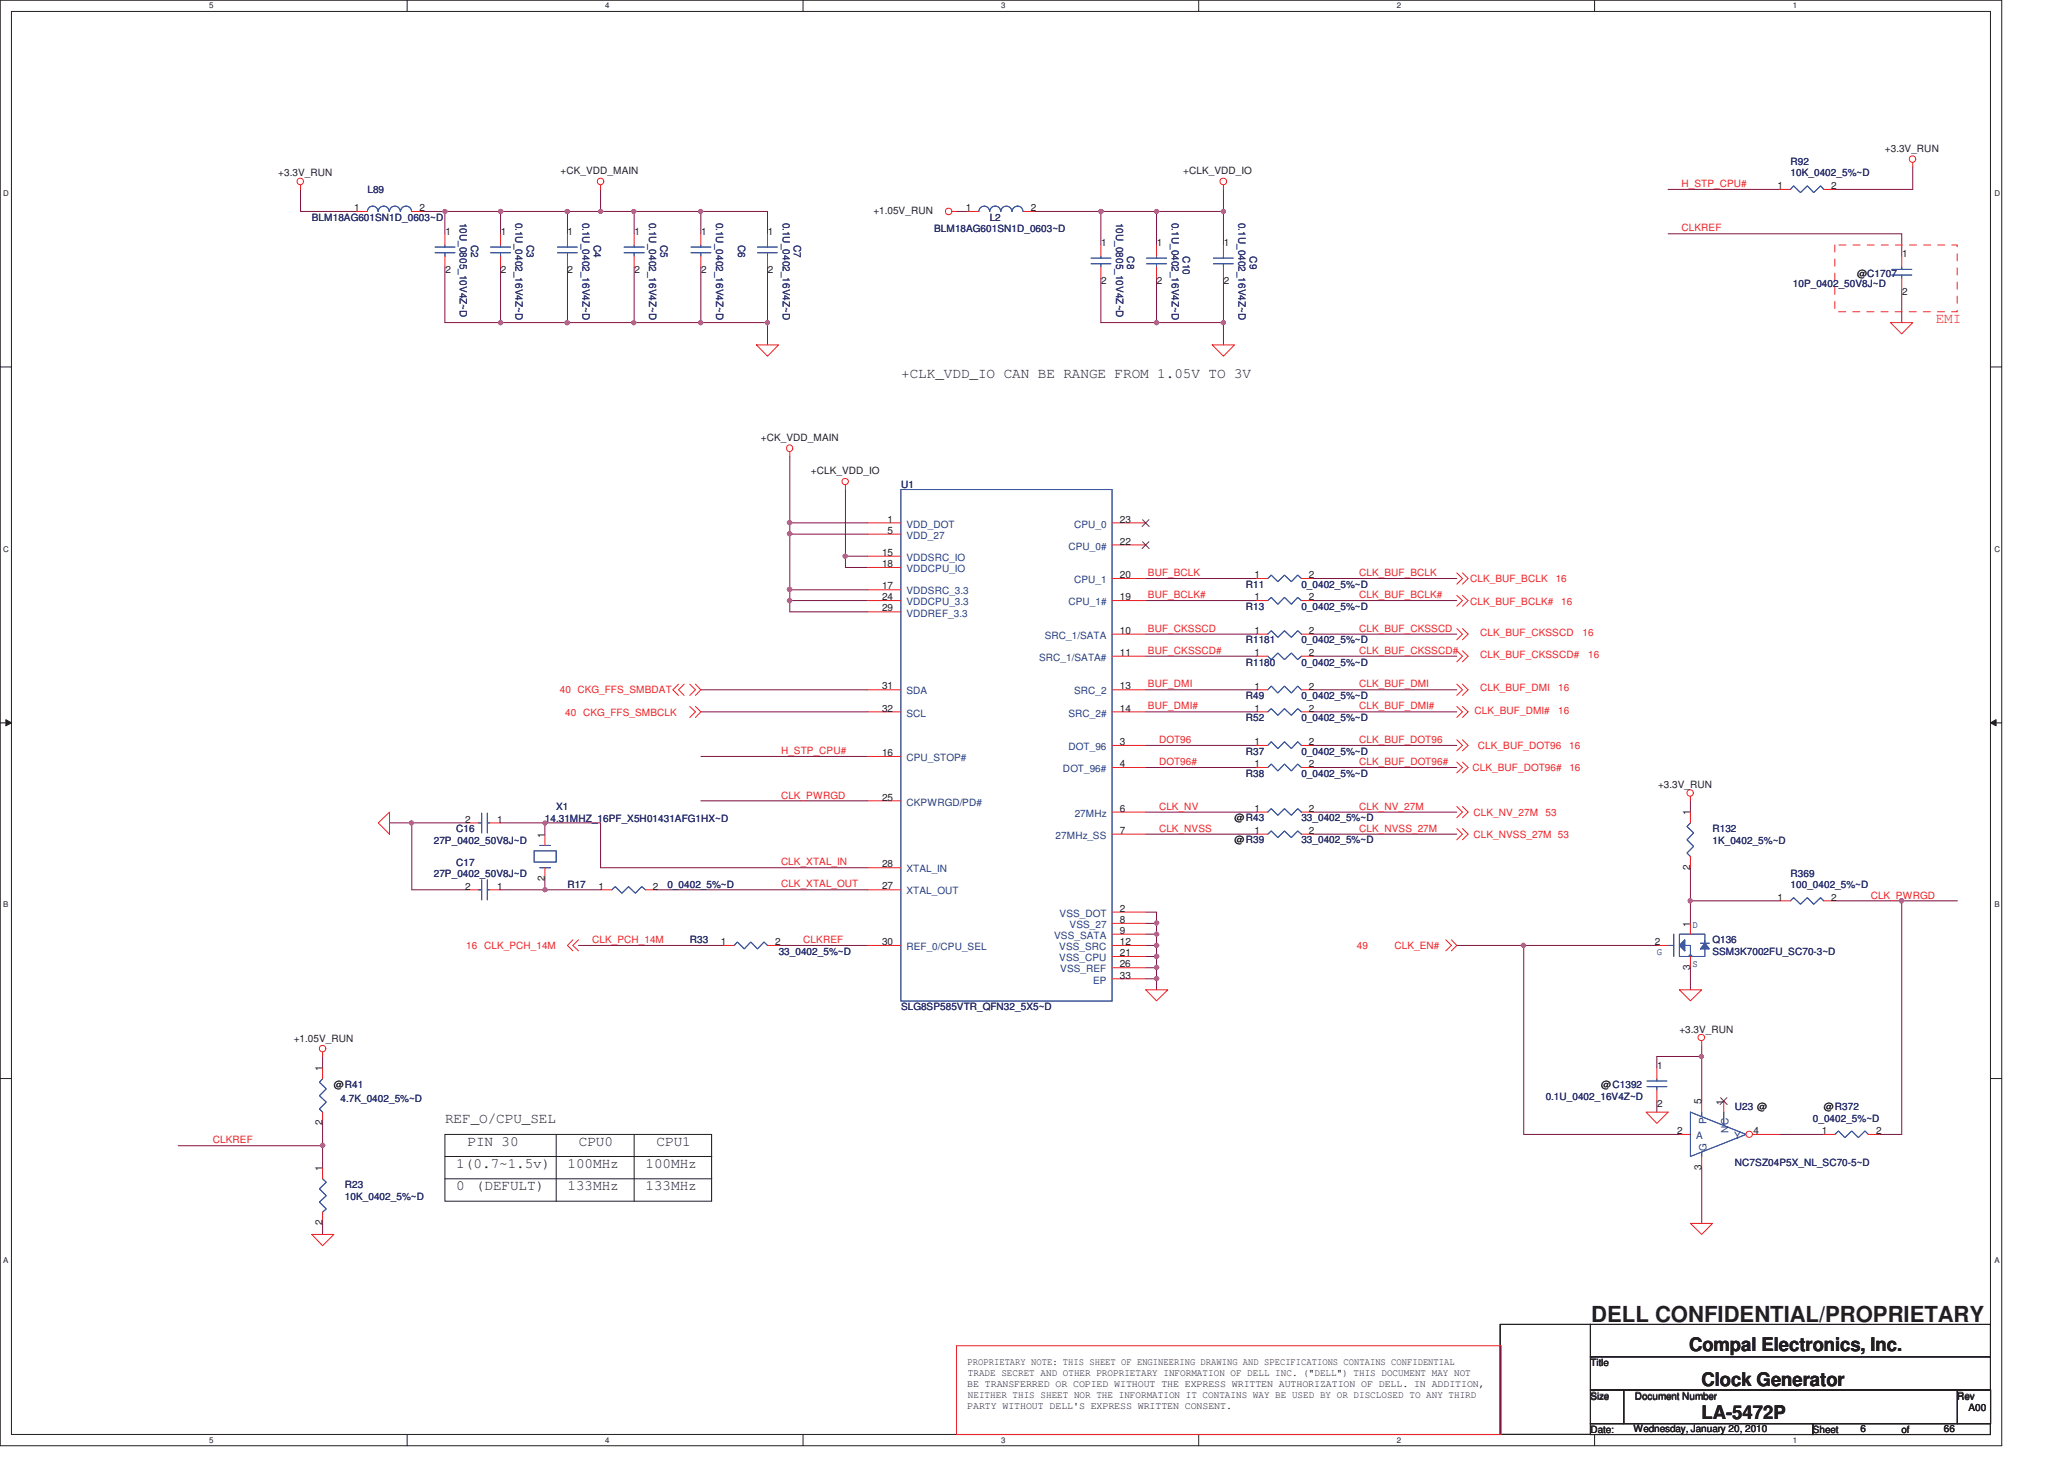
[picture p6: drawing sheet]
<svg xmlns="http://www.w3.org/2000/svg" width="297mm" height="210mm" viewBox="0 0 297 210" stroke-linecap="round" stroke-linejoin="round" font-family="sans-serif">
<path d="M0 0h288.1v208.1h-288.1zM1.6 1.6h284.9v204.8h-284.9z" fill="none" stroke="#231f20" stroke-width=".14"/>
<g fill="#fff">
<path d="M30.1 .2h.6v1.2h-.6z"/>
<path d="M30.1 206.6h.6v1.2h-.6z"/>
</g>
<path d="M58.6 0v1.6M58.6 206.4v1.7" fill="none" stroke="#231f20" stroke-width=".14"/>
<g fill="#fff">
<path d="M87 .2h.6v1.2h-.6z"/>
<path d="M87 206.6h.6v1.2h-.6z"/>
</g>
<path d="M115.6 0v1.6M115.6 206.4v1.7" fill="none" stroke="#231f20" stroke-width=".14"/>
<g fill="#fff">
<path d="M144 .2h.6v1.2h-.6z"/>
<path d="M144 206.6h.6v1.2h-.6z"/>
</g>
<path d="M172.5 0v1.6M172.5 206.4v1.7" fill="none" stroke="#231f20" stroke-width=".14"/>
<g fill="#fff">
<path d="M200.9 .2h.6v1.2h-.6z"/>
<path d="M200.9 206.6h.6v1.2h-.6z"/>
</g>
<path d="M229.5 0v1.6M229.5 206.4v1.7" fill="none" stroke="#231f20" stroke-width=".14"/>
<g fill="#fff">
<path d="M257.9 .2h.6v1.2h-.6z"/>
<path d="M257.9 206.6h.6v1.2h-.6z"/>
<path d="M.5 27.2h.7v1.2h-.7z"/>
<path d="M286.9 27.2h.7v1.2h-.7z"/>
<path d="M.5 78.4h.7v1.2h-.7z"/>
<path d="M286.9 78.4h.7v1.2h-.7z"/>
</g>
<path d="M0 52.8h1.6M286.5 52.8h1.6" fill="none" stroke="#231f20" stroke-width=".14"/>
<g fill="#fff">
<path d="M.5 129.6h.7v1.2h-.7z"/>
<path d="M286.9 129.6h.7v1.2h-.7z"/>
</g>
<path d="M0 104h1.6M286.5 104h1.6" fill="none" stroke="#231f20" stroke-width=".14"/>
<path d="M.8 103.6l.8 .4-.8 .5z" fill="#231f20"/>
<path d="M.8 103.6l.8 .4-.8 .5z" fill="none" stroke="#231f20" stroke-width=".14"/>
<path d="M286.5 104l.8-.4v.9z" fill="#231f20"/>
<path d="M286.5 104l.8-.4v.9z" fill="none" stroke="#231f20" stroke-width=".14"/>
<g fill="#fff">
<path d="M.5 180.8h.7v1.2h-.7z"/>
<path d="M286.9 180.8h.7v1.2h-.7z"/>
</g>
<path d="M0 155.2h1.6M286.5 155.2h1.6" fill="none" stroke="#231f20" stroke-width=".14"/>
<path d="M43.3 27.3v3.1h8M240.1 27.3h16M275.3 24v3.3h-11.2M273.7 129.6h8" fill="none" stroke="#7f1442" stroke-width=".14"/>
<circle cx="273.7" cy="129.6" r=".32" fill="#b9529f"/>
<circle cx="273.7" cy="129.6" r=".32" fill="none" stroke="#b9529f" stroke-width=".14"/>
<path d="M25.7 164.9h20.7" fill="none" stroke="#7f1442" stroke-width=".14"/>
<circle cx="46.4" cy="164.8" r=".3" fill="#b9529f"/>
<circle cx="46.4" cy="164.8" r=".3" fill="none" stroke="#b9529f" stroke-width=".14"/>
<path d="M60.9 30.4h3.1v3.3M64 38.4v8h8M72 38.4v8M72 46.4h9.7M110.5 46.4v3.2" fill="none" stroke="#7f1442" stroke-width=".14"/>
<circle cx="72" cy="46.4" r=".31" fill="#b9529f"/>
<circle cx="72" cy="46.4" r=".31" fill="none" stroke="#b9529f" stroke-width=".14"/>
<path d="M81.7 38.4v8h9.6" fill="none" stroke="#7f1442" stroke-width=".14"/>
<circle cx="81.6" cy="46.4" r=".31" fill="#b9529f"/>
<circle cx="81.6" cy="46.4" r=".31" fill="none" stroke="#b9529f" stroke-width=".14"/>
<path d="M91.3 38.4v8h9.6" fill="none" stroke="#7f1442" stroke-width=".14"/>
<circle cx="91.2" cy="46.4" r=".3" fill="#b9529f"/>
<circle cx="91.2" cy="46.4" r=".3" fill="none" stroke="#b9529f" stroke-width=".14"/>
<path d="M100.9 38.4v8h9.6" fill="none" stroke="#7f1442" stroke-width=".14"/>
<circle cx="110.4" cy="46.4" r=".3" fill="#b9529f"/>
<circle cx="110.4" cy="46.4" r=".3" fill="none" stroke="#b9529f" stroke-width=".14"/>
<circle cx="100.8" cy="46.4" r=".31" fill="#b9529f"/>
<circle cx="100.8" cy="46.4" r=".31" fill="none" stroke="#b9529f" stroke-width=".14"/>
<path d="M64 30.4h8" fill="none" stroke="#7f1442" stroke-width=".14"/>
<circle cx="72.1" cy="30.4" r=".3" fill="#b9529f"/>
<circle cx="72.1" cy="30.4" r=".3" fill="none" stroke="#b9529f" stroke-width=".14"/>
<circle cx="64" cy="30.4" r=".3" fill="#b9529f"/>
<circle cx="64" cy="30.4" r=".3" fill="none" stroke="#b9529f" stroke-width=".14"/>
<path d="M100.9 33.7v-3.3h9.6v3.3" fill="none" stroke="#7f1442" stroke-width=".14"/>
<circle cx="100.8" cy="30.4" r=".3" fill="#b9529f"/>
<circle cx="100.8" cy="30.4" r=".3" fill="none" stroke="#b9529f" stroke-width=".14"/>
<path d="M86.4 30.4h-4.7v3.3M91.3 30.4v3.3" fill="none" stroke="#7f1442" stroke-width=".14"/>
<circle cx="81.6" cy="30.4" r=".31" fill="#b9529f"/>
<circle cx="81.6" cy="30.4" r=".31" fill="none" stroke="#b9529f" stroke-width=".14"/>
<path d="M81.7 30.4h-9.7v3.3" fill="none" stroke="#7f1442" stroke-width=".14"/>
<circle cx="72.1" cy="30.4" r=".3" fill="#b9529f"/>
<circle cx="72.1" cy="30.4" r=".3" fill="none" stroke="#b9529f" stroke-width=".14"/>
<path d="M86.4 27.3v3.1h4.9M110.5 38.4v8" fill="none" stroke="#7f1442" stroke-width=".14"/>
<circle cx="86.4" cy="30.4" r=".3" fill="#b9529f"/>
<circle cx="86.4" cy="30.4" r=".3" fill="none" stroke="#b9529f" stroke-width=".14"/>
<path d="M158.4 40v6.4h8M166.4 40v6.4M166.4 46.4h9.7" fill="none" stroke="#7f1442" stroke-width=".14"/>
<circle cx="166.5" cy="46.4" r=".31" fill="#b9529f"/>
<circle cx="166.5" cy="46.4" r=".31" fill="none" stroke="#b9529f" stroke-width=".14"/>
<circle cx="176.1" cy="46.4" r=".3" fill="#b9529f"/>
<circle cx="176.1" cy="46.4" r=".3" fill="none" stroke="#b9529f" stroke-width=".14"/>
<path d="M91.3 30.4h9.6M137.7 30.4h1.6M176.1 40v9.6" fill="none" stroke="#7f1442" stroke-width=".14"/>
<circle cx="91.2" cy="30.4" r=".29" fill="#b9529f"/>
<circle cx="91.2" cy="30.4" r=".29" fill="none" stroke="#b9529f" stroke-width=".14"/>
<path d="M176.1 27.3v3.1M240.1 33.7h33.6M273.7 41.7v4.7M72 128.1h6.4M46.4 152.1v1.6M46.4 161.7v6.4M46.4 176.1v1.6" fill="none" stroke="#7f1442" stroke-width=".14"/>
<circle cx="78.4" cy="128" r=".3" fill="#b9529f"/>
<circle cx="78.4" cy="128" r=".3" fill="none" stroke="#b9529f" stroke-width=".14"/>
<path d="M59.3 118.4h8M72 118.4h6.4M86.4 124.9h38.5" fill="none" stroke="#7f1442" stroke-width=".14"/>
<circle cx="78.4" cy="118.4" r=".3" fill="#b9529f"/>
<circle cx="78.4" cy="118.4" r=".3" fill="none" stroke="#b9529f" stroke-width=".14"/>
<path d="M59.3 118.4v9.7M78.4 126.4v1.7M78.4 120.1v-1.7h8v6.5" fill="none" stroke="#7f1442" stroke-width=".14"/>
<circle cx="59.2" cy="118.4" r=".29" fill="#b9529f"/>
<circle cx="59.2" cy="118.4" r=".29" fill="none" stroke="#b9529f" stroke-width=".14"/>
<g fill="none" stroke="#7f1442" stroke-width=".14">
<path d="M100.9 99.3h24M164.9 83.3h16M164.9 86.4h16M164.9 91.3h16M164.9 94.4h16M164.9 99.3h16M188.9 86.4h20.8M188.9 83.3h20.8M188.9 94.4h20.8M188.9 91.3h20.8M188.9 99.3h20.8M56.1 118.4h3.2"/>
<path d="M100.9 102.5h24M100.9 115.3h24M164.9 110.5h16M164.9 107.3h16M164.9 102.5h16M188.9 110.5h20.8M188.9 107.3h20.8M188.9 102.5h20.8M59.3 128.1h8M78.4 128.1h8M83.3 136.1h20.7M94.4 128.1h30.5"/>
<path d="M112 136.1h12.9M164.9 139.3h1.5v1.6"/>
</g>
<circle cx="166.5" cy="140.8" r=".31" fill="#b9529f"/>
<circle cx="166.5" cy="140.8" r=".31" fill="none" stroke="#b9529f" stroke-width=".14"/>
<circle cx="166.5" cy="139.2" r=".3" fill="#b9529f"/>
<circle cx="166.5" cy="139.2" r=".3" fill="none" stroke="#b9529f" stroke-width=".14"/>
<path d="M113.7 75.3v1.6M121.7 70.5v9.5M164.9 140.9h1.5v1.6" fill="none" stroke="#7f1442" stroke-width=".14"/>
<circle cx="113.6" cy="75.2" r=".31" fill="#b9529f"/>
<circle cx="113.6" cy="75.2" r=".31" fill="none" stroke="#b9529f" stroke-width=".14"/>
<path d="M113.7 65.7v9.6h11.2M113.7 76.9h11.2M164.9 131.3h1.5v1.6M164.9 132.9h1.5M166.4 132.9v1.5" fill="none" stroke="#7f1442" stroke-width=".14"/>
<circle cx="166.5" cy="132.8" r=".3" fill="#b9529f"/>
<circle cx="166.5" cy="132.8" r=".3" fill="none" stroke="#b9529f" stroke-width=".14"/>
<path d="M164.9 134.4h1.5v1.7" fill="none" stroke="#7f1442" stroke-width=".14"/>
<circle cx="166.5" cy="134.4" r=".3" fill="#b9529f"/>
<circle cx="166.5" cy="134.4" r=".3" fill="none" stroke="#b9529f" stroke-width=".14"/>
<path d="M164.9 136.1h1.5M164.9 137.7h1.5v1.6" fill="none" stroke="#7f1442" stroke-width=".14"/>
<circle cx="166.4" cy="137.6" r=".32" fill="#b9529f"/>
<circle cx="166.4" cy="137.6" r=".32" fill="none" stroke="#b9529f" stroke-width=".14"/>
<path d="M100.9 108.9h24M166.4 136.1v1.6" fill="none" stroke="#7f1442" stroke-width=".14"/>
<circle cx="166.5" cy="136" r=".3" fill="#b9529f"/>
<circle cx="166.5" cy="136" r=".3" fill="none" stroke="#b9529f" stroke-width=".14"/>
<path d="M113.7 76.9v8" fill="none" stroke="#7f1442" stroke-width=".14"/>
<circle cx="113.6" cy="84.8" r=".31" fill="#b9529f"/>
<circle cx="113.6" cy="84.8" r=".31" fill="none" stroke="#b9529f" stroke-width=".14"/>
<circle cx="113.6" cy="76.8" r=".31" fill="#b9529f"/>
<circle cx="113.6" cy="76.8" r=".31" fill="none" stroke="#b9529f" stroke-width=".14"/>
<path d="M113.7 88.1h11.2M113.7 86.4h11.2" fill="none" stroke="#7f1442" stroke-width=".14"/>
<circle cx="113.6" cy="86.4" r=".31" fill="#b9529f"/>
<circle cx="113.6" cy="86.4" r=".31" fill="none" stroke="#b9529f" stroke-width=".14"/>
<path d="M124.9 84.9h-11.2v3.2" fill="none" stroke="#7f1442" stroke-width=".14"/>
<circle cx="113.6" cy="84.8" r=".31" fill="#b9529f"/>
<circle cx="113.6" cy="84.8" r=".31" fill="none" stroke="#b9529f" stroke-width=".14"/>
<path d="M158.4 30.4h8M176.1 30.4v4.9M121.7 80h3.2" fill="none" stroke="#7f1442" stroke-width=".14"/>
<circle cx="158.5" cy="30.4" r=".3" fill="#b9529f"/>
<circle cx="158.5" cy="30.4" r=".3" fill="none" stroke="#b9529f" stroke-width=".14"/>
<path d="M166.4 30.4h9.7" fill="none" stroke="#7f1442" stroke-width=".14"/>
<circle cx="176.1" cy="30.4" r=".29" fill="#b9529f"/>
<circle cx="176.1" cy="30.4" r=".29" fill="none" stroke="#b9529f" stroke-width=".14"/>
<circle cx="166.5" cy="30.4" r=".3" fill="#b9529f"/>
<circle cx="166.5" cy="30.4" r=".3" fill="none" stroke="#b9529f" stroke-width=".14"/>
<path d="M158.4 30.4v4.9M166.4 30.4v4.9" fill="none" stroke="#7f1442" stroke-width=".14"/>
<circle cx="158.5" cy="30.4" r=".3" fill="#b9529f"/>
<circle cx="158.5" cy="30.4" r=".3" fill="none" stroke="#b9529f" stroke-width=".14"/>
<path d="M148.9 30.4h9.5M121.7 80v1.7" fill="none" stroke="#7f1442" stroke-width=".14"/>
<circle cx="121.6" cy="80" r=".31" fill="#b9529f"/>
<circle cx="121.6" cy="80" r=".31" fill="none" stroke="#b9529f" stroke-width=".14"/>
<path d="M273.7 33.7v3.2M121.7 81.7h3.2M164.9 116.9h16M188.9 116.9h20.8M164.9 120.1h16M188.9 120.1h20.8M219.3 136.1h19.1M243.3 129.6h12.8M243.3 139.3v3.2" fill="none" stroke="#7f1442" stroke-width=".14"/>
<circle cx="243.2" cy="129.6" r=".3" fill="#b9529f"/>
<circle cx="243.2" cy="129.6" r=".3" fill="none" stroke="#b9529f" stroke-width=".14"/>
<path d="M243.3 115.3v1.6M243.3 124.9v8M238.4 158.4v1.7M238.4 152.1h6.5" fill="none" stroke="#7f1442" stroke-width=".14"/>
<circle cx="244.8" cy="152.1" r=".3" fill="#b9529f"/>
<circle cx="244.8" cy="152.1" r=".3" fill="none" stroke="#b9529f" stroke-width=".14"/>
<path d="M219.3 136.1v27.2h22.4M238.4 152.1v1.6M244.9 150.5v7.9M244.9 168.1v8M256.1 163.3h6.4M270.5 163.3h3.2" fill="none" stroke="#7f1442" stroke-width=".14"/>
<circle cx="219.2" cy="136" r=".29" fill="#b9529f"/>
<circle cx="219.2" cy="136" r=".29" fill="none" stroke="#b9529f" stroke-width=".14"/>
<path d="M209.7 136.1h9.6M264.1 129.6h9.6v33.7" fill="none" stroke="#7f1442" stroke-width=".14"/>
<g fill="none" stroke="#ed2024" stroke-width=".14">
<path d="M43.3 26.6v.7M51.3 30.4h1.6M59.3 30.4h1.6M64 33.7v1.6M64 36.9v1.5M72 33.7v1.6M72 36.9v1.5M81.7 33.7v1.6M81.7 36.9v1.5M86.4 26.6v.7M91.3 33.7v1.6M91.3 36.9v1.5"/>
<path d="M137 30.4h.7M166.4 35.3v1.6M166.4 38.4v1.6M176.1 26.6v.7M176.1 35.3v1.6M176.1 38.4v1.6M256.1 27.3h1.6M262.5 27.3h1.6M275.3 23.4v.6M108.9 49.6h3.1l-1.5 1.7zM174.4 49.6h3.3l-1.6 1.7zM272.1 46.4h3.2l-1.6 1.7z"/>
<path d="M113.7 65v.7M121.7 69.8v.7M124.9 75.3h4.7M124.9 76.9h4.7M160.1 75.3h4.8M160.1 78.4h4.8M97.6 98.5l-.8 .8 .8 .8M98.5 98.5l-.9 .8 .9 .8M99.3 98.5l.8 .8-.8 .8M100.1 98.5l.8 .8-.8 .8M124.9 99.3h4.7M124.9 80h4.7"/>
<path d="M124.9 81.7h4.7M124.9 84.9h4.7M124.9 86.4h4.7M124.9 88.1h4.7M160.1 99.3h4.8M160.1 83.3h4.8M160.1 86.4h4.8M160.1 91.3h4.8M160.1 94.4h4.8M180.9 99.3h1.6M180.9 83.3h1.6M180.9 86.4h1.6"/>
<path d="M187.3 99.3h1.6M187.3 83.3h1.6M187.3 86.4h1.6M209.7 85.7l.8 .7-.8 .8M209.7 82.4l.8 .9-.8 .8M209.7 93.7l.8 .7-.8 .9M209.7 90.5l.8 .8-.8 .8M209.7 98.5l.8 .8-.8 .8M210.5 85.7l.8 .7-.8 .8M210.5 82.4l.8 .9-.8 .8M210.5 93.7l.8 .7-.8 .9M210.5 90.5l.8 .8-.8 .8"/>
<path d="M210.5 98.5l.8 .8-.8 .8M54.4 118.4l1.7-1.5v3.2zM67.3 118.4h1.6M70.4 118.4h1.6M99.3 101.7l.8 .8-.8 .8M100.1 101.7l.8 .8-.8 .8M124.9 102.5h4.7M124.9 108.9h4.7M124.9 115.3h4.7M160.1 116.9h4.8M160.1 107.3h4.8M160.1 110.5h4.8"/>
<path d="M160.1 102.5h4.8M180.9 116.9h1.6M187.3 116.9h1.6M209.7 106.5l.8 .8-.8 .8M209.7 109.7l.8 .8-.8 .7M209.7 101.7l.8 .8-.8 .8M209.7 119.2l.8 .9-.8 .8M209.7 116.1l.8 .8-.8 .8M210.5 106.5l.8 .8-.8 .8M210.5 109.7l.8 .8-.8 .7M210.5 101.7l.8 .8-.8 .8M210.5 119.2l.8 .9-.8 .8"/>
<path d="M210.5 116.1l.8 .8-.8 .8M243.3 114.6v.7M243.3 116.9v1.5M67.3 128.1h1.6M70.4 128.1h1.6M82.4 135.3l-.7 .8 .7 .7M83.3 135.3l-.9 .8 .9 .7M124.9 136.1h4.7M124.9 124.9h4.7M124.9 128.1h4.7M160.1 120.1h4.8M160.1 136.1h4.8"/>
<path d="M160.1 131.3h4.8M160.1 132.9h4.8M160.1 134.4h4.8M160.1 137.7h4.8M160.1 139.3h4.8M208.1 135.3l.8 .8-.8 .7M208.9 135.3l.8 .8-.8 .7M243.3 123.3v1.6M256.1 129.6h1.6M262.5 129.6h1.6M46.4 151.4v.7M46.4 153.7v1.6"/>
<path d="M160.1 140.9h4.8M164.9 142.5h3.2l-1.7 1.5zM241.7 142.5h3.2l-1.6 1.5zM244.9 149.8v.7M44.9 177.7h3.1l-1.6 1.6zM46.4 160.1v1.6M236.9 160.1h3.2l-1.7 1.6zM241.7 163.3h1.6M243.3 176.1h3.2l-1.6 1.6zM137.7 193.7h78.3v12.8h-78.3z"/>
<circle cx="43.2" cy="26.1" r=".47"/>
<circle cx="86.4" cy="26.1" r=".47"/>
<circle cx="136.5" cy="30.4" r=".47"/>
<circle cx="176.1" cy="26.1" r=".48"/>
<circle cx="275.2" cy="22.9" r=".47"/>
<circle cx="113.6" cy="64.5" r=".47"/>
<circle cx="121.6" cy="69.3" r=".46"/>
<circle cx="243.2" cy="114.1" r=".46"/>
<circle cx="46.4" cy="150.9" r=".47"/>
<circle cx="244.9" cy="149.3" r=".46"/>
</g>
<g fill="none" stroke="#231f20" stroke-width=".14">
<path d="M64 163.3h38.4v9.6h-38.4zM64 169.7h38.4M64 166.4h38.4M80 163.3v9.6M91.3 163.3v9.6M215.9 190.6h13v15.8h-13zM228.9 190.6h57.6v4.7h-57.6zM228.9 195.3h57.6v4.7h-57.6zM228.9 200.1h4.8v4.8h-4.8zM228.9 204.9h32v1.6h-32zM233.7 200.1h48v4.8h-48zM260.9 204.9h25.5v1.6h-25.5z"/>
<path d="M281.7 200.1h4.8v4.8h-4.8z"/>
</g>
<path d="M264.1 35.3h17.6v9.6h-17.6z" fill="none" stroke="#ed2024" stroke-width=".14" stroke-dasharray="1 1 1 1 1 1 1 1"/>
<g fill="none" stroke="#3953a4" stroke-width=".14">
<path d="M52.9 30.4a.76 .76 0 0 1 .7-.7 .76 .76 0 0 1 .8 .7M54.4 30.4a.78 .78 0 0 1 .8-.7 .78 .78 0 0 1 .8 .7M56.1 30.4a.78 .78 0 0 1 .7-.7 .78 .78 0 0 1 .8 .7M57.6 30.4a.79 .79 0 0 1 .8-.7 .79 .79 0 0 1 .8 .7M62.6 36.4h2.9M62.6 35.6h2.9M64 35.3v.3M64 36.4v.5M70.6 36.4h2.9M70.6 35.6h2.9M72 35.3v.3M72 36.4v.5"/>
<path d="M80.2 36.4h2.9M80.2 35.6h2.9M81.7 35.3v.3M81.7 36.4v.5M89.8 36.4h2.9M89.8 35.6h2.9M91.3 35.3v.3M91.3 36.4v.5M165 38h2.9M165 37.2h2.9M166.4 36.9v.3M166.4 38v.4"/>
<path d="M174.6 38h2.9M174.6 37.2h2.9M176.1 36.9v.3M176.1 38v.4M257.7 27.3l.4-.5 1 .9 1-.9 .9 .9 1-.9 .5 .5M129.6 70.5h30.4v73.6h-30.4zM182.5 99.3l.5-.6 .9 1 1-1 .9 1 1-1 .5 .6M182.5 83.3l.5-.5 .9 .9 1-.9 .9 .9 1-.9 .5 .5M182.5 86.4l.5-.4 .9 1 1-1 .9 1 1-1 .5 .4M68.9 118.4h.4M69.3 117v2.9M70.1 118.4h.3"/>
<path d="M70.1 117v2.9M182.5 116.9l.5-.5 .9 .9 1-.9 .9 .9 1-.9 .5 .5M243.3 118.4l-.5 .6 .9 .9-.9 1 .9 .9-.9 1 .5 .5M68.9 128.1h.4M69.3 126.6v2.9M70.1 128.1h.3M70.1 126.6v2.9M257.7 129.6l.4-.4 1 .9 1-.9 .9 .9 1-.9 .5 .4M46.4 155.3l-.4 .5 1 .9-1 1 1 .9-1 1 .4 .5M243.3 160.1l8 3.2-8 3.1zM244.9 160.1v.6M244.9 165.8v.6"/>
<path d="M248.1 160.1v1.9"/>
</g>
<path d="M164.4 78l1 1M164.4 74.8l1 1M165.3 78l-.9 1M165.3 74.8l-.9 1" fill="none" stroke="#7f421c" stroke-width=".14"/>
<circle cx="251.7" cy="163.2" r=".46" fill="#fff"/>
<g fill="none" stroke="#ed2024" stroke-width=".14">
<path d="M100.9 33.7v1.6M100.9 36.9v1.5M110.5 33.7v1.6M110.5 36.9v1.5M139.3 30.4h1.6M147.3 30.4h1.6M158.4 35.3v1.6M158.4 38.4v1.6M273.7 36.9v1.5M273.7 40v1.7M180.9 91.3h1.6M180.9 94.4h1.6"/>
<path d="M187.3 91.3h1.6M187.3 94.4h1.6M180.9 107.3h1.6M180.9 102.5h1.6M180.9 110.5h1.6M187.3 107.3h1.6M187.3 102.5h1.6M187.3 110.5h1.6M78.4 120.1v1.6M78.4 124.9v1.5M86.4 128.1h1.7M92.9 128.1h1.5"/>
<path d="M104 136.1h1.7M110.5 136.1h1.5M180.9 120.1h1.6M187.3 120.1h1.6M238.4 153.7v1.6M238.4 156.9v1.5M244.9 158.4v1.7M248.1 158.4v1.7M244.9 166.4v1.7M252.3 163.3h3.8M262.5 163.3h1.6M268.9 163.3h1.6"/>
<circle cx="251.7" cy="163.2" r=".46"/>
</g>
<path d="M247.6 158l1 1M248.5 158l-1 1" fill="none" stroke="#7f421c" stroke-width=".14"/>
<g fill="none" stroke="#3953a4" stroke-width=".14">
<path d="M99.4 36.4h2.9M99.4 35.6h2.9M100.9 35.3v.3M100.9 36.4v.5M109 36.4h2.9M109 35.6h2.9M110.5 35.3v.3M110.5 36.4v.5M140.9 30.4a.78 .78 0 0 1 .7-.7 .78 .78 0 0 1 .8 .7M142.5 30.4a.78 .78 0 0 1 .7-.7 .78 .78 0 0 1 .8 .7M144 30.4a.79 .79 0 0 1 .8-.7 .79 .79 0 0 1 .8 .7M145.7 30.4a.78 .78 0 0 1 .7-.7 .78 .78 0 0 1 .8 .7"/>
<path d="M157 38h2.9M157 37.2h2.9M158.4 36.9v.3M158.4 38v.4M272.2 39.6h2.9M272.2 38.8h2.9M273.7 38.4v.4M273.7 39.6v.4M182.5 91.3l.5-.5 .9 .9 1-.9 .9 .9 1-.9 .5 .5M182.5 94.4l.5 .5 .9-.9 1 .9 .9-.9 1 .9 .5-.5M182.5 107.3l.5-.5 .9 .9 1-.9 .9 .9 1-.9 .5 .5M182.5 102.5l.5-.5 .9 .9 1-.9 .9 .9 1-.9 .5 .5"/>
<path d="M182.5 110.5l.5-.5 .9 1 1-1 .9 1 1-1 .5 .5M76.9 122.5h3.1v1.6h-3.1zM77.7 121.7h1.5M77.7 124.9h1.5M88.1 128.1l.4-.5 1 1 1-1 .9 1 1-1 .5 .5M105.7 136.1l.4-.5 1 1 1-1 .9 1 1-1 .5 .5M182.5 120.1l.5-.5 .9 .9 1-.9 .9 .9 1-.9 .5 .5M237 156.4h2.9M237 155.6h2.9M238.4 155.3v.3M238.4 156.4v.5M264.1 163.3l.5-.5 .9 .9 1-.9 .9 .9 1-.9 .5 .5"/>
</g>
<path d="M242.5 135.3v1.5l-.8-.7z" fill="#3953a4"/>
<path d="M242.5 135.3v1.5l-.8-.7z" fill="none" stroke="#3953a4" stroke-width=".14"/>
<path d="M245.4 135.8l.6 .8h-1.3z" fill="#3953a4"/>
<path d="M240.1 136.1h.8M240.9 134.4v3.3M244.7 135.8h1.3M245.4 135.8v-1.4h-3.7v3.3h1.6v-1.6h-.8M245.4 135.8l.6 .8h-1.3zM245.4 136.6v1.1h-2.1h.2v-.2h-.4v.2" fill="none" stroke="#3953a4" stroke-width=".14"/>
<path d="M242.5 135.3v1.5l-.8-.7z" fill="#3953a4"/>
<path d="M242.5 135.3v1.5l-.8-.7z" fill="none" stroke="#3953a4" stroke-width=".14"/>
<path d="M245.4 135.8l.6 .8h-1.3z" fill="#3953a4"/>
<path d="M240.1 136.1h.8M240.9 134.4v3.3M244.7 135.8h1.3M245.4 135.8v-1.4h-3.7v3.3h1.6v-1.6h-.8M245.4 135.8l.6 .8h-1.3zM245.4 136.6v1.1h-2.1h.2v-.2h-.4v.2M46.4 169.7l.6 .4-1 1 1 1-1 .9 1 1-.6 .5" fill="none" stroke="#3953a4" stroke-width=".14"/>
<path d="M238.4 136.1h1.7M243.3 132.9v1.5M243.3 137.7v1.6M46.4 168.1v1.6M46.4 174.5v1.6" fill="none" stroke="#ed2024" stroke-width=".14"/>
<circle cx="273.7" cy="129.6" r=".32" fill="#b9529f"/>
<circle cx="273.7" cy="129.6" r=".32" fill="none" stroke="#b9529f" stroke-width=".14"/>
<circle cx="46.4" cy="164.8" r=".3" fill="#b9529f"/>
<circle cx="46.4" cy="164.8" r=".3" fill="none" stroke="#b9529f" stroke-width=".14"/>
<circle cx="72" cy="46.4" r=".31" fill="#b9529f"/>
<circle cx="72" cy="46.4" r=".31" fill="none" stroke="#b9529f" stroke-width=".14"/>
<circle cx="81.6" cy="46.4" r=".31" fill="#b9529f"/>
<circle cx="81.6" cy="46.4" r=".31" fill="none" stroke="#b9529f" stroke-width=".14"/>
<circle cx="91.2" cy="46.4" r=".3" fill="#b9529f"/>
<circle cx="91.2" cy="46.4" r=".3" fill="none" stroke="#b9529f" stroke-width=".14"/>
<circle cx="110.4" cy="46.4" r=".3" fill="#b9529f"/>
<circle cx="110.4" cy="46.4" r=".3" fill="none" stroke="#b9529f" stroke-width=".14"/>
<circle cx="100.8" cy="46.4" r=".31" fill="#b9529f"/>
<circle cx="100.8" cy="46.4" r=".31" fill="none" stroke="#b9529f" stroke-width=".14"/>
<circle cx="72.1" cy="30.4" r=".3" fill="#b9529f"/>
<circle cx="72.1" cy="30.4" r=".3" fill="none" stroke="#b9529f" stroke-width=".14"/>
<circle cx="64" cy="30.4" r=".3" fill="#b9529f"/>
<circle cx="64" cy="30.4" r=".3" fill="none" stroke="#b9529f" stroke-width=".14"/>
<circle cx="100.8" cy="30.4" r=".3" fill="#b9529f"/>
<circle cx="100.8" cy="30.4" r=".3" fill="none" stroke="#b9529f" stroke-width=".14"/>
<circle cx="81.6" cy="30.4" r=".31" fill="#b9529f"/>
<circle cx="81.6" cy="30.4" r=".31" fill="none" stroke="#b9529f" stroke-width=".14"/>
<circle cx="72.1" cy="30.4" r=".3" fill="#b9529f"/>
<circle cx="72.1" cy="30.4" r=".3" fill="none" stroke="#b9529f" stroke-width=".14"/>
<circle cx="86.4" cy="30.4" r=".3" fill="#b9529f"/>
<circle cx="86.4" cy="30.4" r=".3" fill="none" stroke="#b9529f" stroke-width=".14"/>
<circle cx="166.5" cy="46.4" r=".31" fill="#b9529f"/>
<circle cx="166.5" cy="46.4" r=".31" fill="none" stroke="#b9529f" stroke-width=".14"/>
<circle cx="176.1" cy="46.4" r=".3" fill="#b9529f"/>
<circle cx="176.1" cy="46.4" r=".3" fill="none" stroke="#b9529f" stroke-width=".14"/>
<circle cx="91.2" cy="30.4" r=".29" fill="#b9529f"/>
<circle cx="91.2" cy="30.4" r=".29" fill="none" stroke="#b9529f" stroke-width=".14"/>
<circle cx="78.4" cy="128" r=".3" fill="#b9529f"/>
<circle cx="78.4" cy="128" r=".3" fill="none" stroke="#b9529f" stroke-width=".14"/>
<circle cx="78.4" cy="118.4" r=".3" fill="#b9529f"/>
<circle cx="78.4" cy="118.4" r=".3" fill="none" stroke="#b9529f" stroke-width=".14"/>
<circle cx="59.2" cy="118.4" r=".29" fill="#b9529f"/>
<circle cx="59.2" cy="118.4" r=".29" fill="none" stroke="#b9529f" stroke-width=".14"/>
<circle cx="166.5" cy="140.8" r=".31" fill="#b9529f"/>
<circle cx="166.5" cy="140.8" r=".31" fill="none" stroke="#b9529f" stroke-width=".14"/>
<circle cx="166.5" cy="139.2" r=".3" fill="#b9529f"/>
<circle cx="166.5" cy="139.2" r=".3" fill="none" stroke="#b9529f" stroke-width=".14"/>
<circle cx="113.6" cy="75.2" r=".31" fill="#b9529f"/>
<circle cx="113.6" cy="75.2" r=".31" fill="none" stroke="#b9529f" stroke-width=".14"/>
<circle cx="166.5" cy="132.8" r=".3" fill="#b9529f"/>
<circle cx="166.5" cy="132.8" r=".3" fill="none" stroke="#b9529f" stroke-width=".14"/>
<circle cx="166.5" cy="134.4" r=".3" fill="#b9529f"/>
<circle cx="166.5" cy="134.4" r=".3" fill="none" stroke="#b9529f" stroke-width=".14"/>
<circle cx="166.4" cy="137.6" r=".32" fill="#b9529f"/>
<circle cx="166.4" cy="137.6" r=".32" fill="none" stroke="#b9529f" stroke-width=".14"/>
<circle cx="166.5" cy="136" r=".3" fill="#b9529f"/>
<circle cx="166.5" cy="136" r=".3" fill="none" stroke="#b9529f" stroke-width=".14"/>
<circle cx="113.6" cy="84.8" r=".31" fill="#b9529f"/>
<circle cx="113.6" cy="84.8" r=".31" fill="none" stroke="#b9529f" stroke-width=".14"/>
<circle cx="113.6" cy="76.8" r=".31" fill="#b9529f"/>
<circle cx="113.6" cy="76.8" r=".31" fill="none" stroke="#b9529f" stroke-width=".14"/>
<circle cx="113.6" cy="86.4" r=".31" fill="#b9529f"/>
<circle cx="113.6" cy="86.4" r=".31" fill="none" stroke="#b9529f" stroke-width=".14"/>
<circle cx="113.6" cy="84.8" r=".31" fill="#b9529f"/>
<circle cx="113.6" cy="84.8" r=".31" fill="none" stroke="#b9529f" stroke-width=".14"/>
<circle cx="158.5" cy="30.4" r=".3" fill="#b9529f"/>
<circle cx="158.5" cy="30.4" r=".3" fill="none" stroke="#b9529f" stroke-width=".14"/>
<circle cx="176.1" cy="30.4" r=".29" fill="#b9529f"/>
<circle cx="176.1" cy="30.4" r=".29" fill="none" stroke="#b9529f" stroke-width=".14"/>
<circle cx="166.5" cy="30.4" r=".3" fill="#b9529f"/>
<circle cx="166.5" cy="30.4" r=".3" fill="none" stroke="#b9529f" stroke-width=".14"/>
<circle cx="158.5" cy="30.4" r=".3" fill="#b9529f"/>
<circle cx="158.5" cy="30.4" r=".3" fill="none" stroke="#b9529f" stroke-width=".14"/>
<circle cx="121.6" cy="80" r=".31" fill="#b9529f"/>
<circle cx="121.6" cy="80" r=".31" fill="none" stroke="#b9529f" stroke-width=".14"/>
<circle cx="243.2" cy="129.6" r=".3" fill="#b9529f"/>
<circle cx="243.2" cy="129.6" r=".3" fill="none" stroke="#b9529f" stroke-width=".14"/>
<circle cx="244.8" cy="152.1" r=".3" fill="#b9529f"/>
<circle cx="244.8" cy="152.1" r=".3" fill="none" stroke="#b9529f" stroke-width=".14"/>
<circle cx="219.2" cy="136" r=".29" fill="#b9529f"/>
<circle cx="219.2" cy="136" r=".29" fill="none" stroke="#b9529f" stroke-width=".14"/>
<text font-size="3.2" fill="#231f20" x="229" y="190.3">DELL CONFIDENTIAL/PROPRIETARY</text>
<g font-size="2.7" fill="#231f20">
<text x="243.1" y="194.4">Compal Electronics, Inc.</text>
<text x="244.9" y="199.4">Clock Generator</text>
<text x="244.9" y="204.2">LA-5472P</text>
</g>
<text font-size="2.1" fill="#ed2024" x="278.6" y="46.5">EMI</text>
<g font-size="2.1" fill="#231f20">
<text x="129.7" y="54.5">+CLK_VDD_IO CAN BE RANGE FROM 1.05V TO 3V</text>
<text x="64.1" y="161.7">REF_O/CPU_SEL</text>
<text x="67.3" y="164.9">PIN 30</text>
<text x="83.3" y="164.9">CPU0</text>
<text x="94.5" y="164.9">CPU1</text>
<text x="65.7" y="168.1">1(0.7~1.5v)</text>
<text x="65.7" y="171.3">0</text>
<text x="68.5" y="171.3">(DEFULT)</text>
<text x="81.7" y="171.3">133MHz</text>
<text x="81.7" y="168.1">100MHz</text>
<text x="92.9" y="171.3">133MHz</text>
<text x="92.9" y="168.1">100MHz</text>
</g>
<g font-size="1.4" fill="#282973">
<text x="257.7" y="23.8">R92</text>
<text x="52.9" y="27.8">L89</text>
<text x="257.7" y="25.4">10K_0402_5%~D</text>
<text x="44.9" y="31.8">BLM18AG601SN1D_0603~D</text>
<text x="66.2" y="32" transform="rotate(90 66.2 32)">10U_0805_10V4Z~D</text>
<text x="67.8" y="35.3" transform="rotate(90 67.8 35.3)">C2</text>
<text x="74.2" y="32" transform="rotate(90 74.2 32)">0.1U_0402_16V4Z~D</text>
<text x="75.8" y="35.3" transform="rotate(90 75.8 35.3)">C3</text>
<text x="83.8" y="32" transform="rotate(90 83.8 32)">0.1U_0402_16V4Z~D</text>
<text x="85.4" y="35.3" transform="rotate(90 85.4 35.3)">C4</text>
<text x="93.4" y="32" transform="rotate(90 93.4 32)">0.1U_0402_16V4Z~D</text>
<text x="95" y="35.3" transform="rotate(90 95 35.3)">C5</text>
<text x="103" y="32" transform="rotate(90 103 32)">0.1U_0402_16V4Z~D</text>
<text x="106.2" y="35.3" transform="rotate(90 106.2 35.3)">C6</text>
<text x="112.7" y="32" transform="rotate(90 112.7 32)">0.1U_0402_16V4Z~D</text>
<text x="114.2" y="35.3" transform="rotate(90 114.2 35.3)">C7</text>
<text x="134.4" y="33.4">BLM18AG601SN1D_0603~D</text>
<text x="142.4" y="31.8">L2</text>
<text x="160.6" y="32.1" transform="rotate(90 160.6 32.1)">10U_0805_10V4Z~D</text>
<text x="168.6" y="32.1" transform="rotate(90 168.6 32.1)">0.1U_0402_16V4Z~D</text>
<text x="178.2" y="32.1" transform="rotate(90 178.2 32.1)">0.1U_0402_16V4Z~D</text>
<text x="162.2" y="36.9" transform="rotate(90 162.2 36.9)">C8</text>
<text x="170.2" y="36.9" transform="rotate(90 170.2 36.9)">C10</text>
<text x="179.8" y="36.9" transform="rotate(90 179.8 36.9)">C9</text>
<text x="258" y="41.2">10P_0402_50V8J~D</text>
<text x="129.7" y="70.2">U1</text>
<text x="179.3" y="84.6">R11</text>
<text x="179.3" y="87.8">R13</text>
<text x="187.3" y="84.6">0_0402_5%~D</text>
<text x="187.3" y="87.8">0_0402_5%~D</text>
<text x="179.3" y="92.6">R1181</text>
<text x="179.3" y="95.8">R1180</text>
<text x="187.3" y="92.6">0_0402_5%~D</text>
<text x="187.3" y="95.8">0_0402_5%~D</text>
<text x="179.3" y="100.6">R49</text>
<text x="187.3" y="100.6">0_0402_5%~D</text>
<text x="179.3" y="103.8">R52</text>
<text x="187.3" y="103.8">0_0402_5%~D</text>
<text x="179.3" y="108.6">R37</text>
<text x="179.3" y="111.8">R38</text>
<text x="187.3" y="108.6">0_0402_5%~D</text>
<text x="187.3" y="111.8">0_0402_5%~D</text>
<text x="65.6" y="119.8">C16</text>
<text x="78.4" y="118.2">14.31MHZ_16PF_X5H01431AFG1HX~D</text>
<text x="80" y="116.6">X1</text>
<text x="187.3" y="118.2">33_0402_5%~D</text>
<text x="246.4" y="119.8">R132</text>
<text x="62.4" y="121.4">27P_0402_50V8J~D</text>
<text x="65.6" y="124.6">C17</text>
<text x="187.3" y="121.4">33_0402_5%~D</text>
<text x="246.4" y="121.4">1K_0402_5%~D</text>
<text x="62.4" y="126.2">27P_0402_50V8J~D</text>
<text x="81.7" y="127.8">R17</text>
<text x="96" y="127.8">0_0402_5%~D</text>
<text x="257.7" y="126.2">R369</text>
<text x="257.7" y="127.8">100_0402_5%~D</text>
<text x="99.3" y="135.8">R33</text>
<text x="112.1" y="137.4">33_0402_5%~D</text>
<text x="246.4" y="135.8">Q136</text>
<text x="246.4" y="137.4">SSM3K7002FU_SC70-3~D</text>
<text x="129.7" y="145.4">SLG8SP585VTR_QFN32_5X5~D</text>
<text x="49" y="158.5">4.7K_0402_5%~D</text>
<text x="222.4" y="158.2">0.1U_0402_16V4Z~D</text>
<text x="249.7" y="159.8">U23 @</text>
<text x="260.9" y="161.4">0_0402_5%~D</text>
<text x="249.7" y="167.8">NC7SZ04P5X_NL_SC70-5~D</text>
<text x="49.6" y="171">R23</text>
<text x="49.6" y="172.6">10K_0402_5%~D</text>
</g>
<g font-size="1.4" fill="#231f20">
<text x="271.3" y="21.9">+3.3V_RUN</text>
<text x="40.1" y="25.4">+3.3V_RUN</text>
<text x="80.7" y="25.1">+CK_VDD_MAIN</text>
<text x="170.3" y="25.1">+CLK_VDD_IO</text>
<text x="255.8" y="27.2">1</text>
<text x="263.5" y="27.2">2</text>
<text x="51" y="30.4">1</text>
<text x="60.4" y="30.4">2</text>
<text x="64.1" y="33.9">1</text>
<text x="72.1" y="33.9">1</text>
<text x="81.7" y="33.9">1</text>
<text x="91.3" y="33.9">1</text>
<text x="100.9" y="33.9">1</text>
<text x="110.5" y="33.9">1</text>
<text x="125.7" y="30.9">+1.05V_RUN</text>
<text x="139" y="30.4">1</text>
<text x="148.4" y="30.4">2</text>
<text x="158.5" y="35.5">1</text>
<text x="166.5" y="35.5">1</text>
<text x="176.1" y="35.5">1</text>
<text x="64.1" y="39.3">2</text>
<text x="72.1" y="39.3">2</text>
<text x="81.7" y="39.3">2</text>
<text x="91.3" y="39.3">2</text>
<text x="100.9" y="39.3">2</text>
<text x="110.5" y="39.3">2</text>
<text x="158.5" y="40.9">2</text>
<text x="166.5" y="40.9">2</text>
<text x="176.1" y="40.9">2</text>
<text x="267.3" y="39.8">@C1707</text>
<text x="273.7" y="37">1</text>
<text x="273.7" y="42.5">2</text>
<text x="109.5" y="63.5">+CK_VDD_MAIN</text>
<text x="116.7" y="68.3">+CLK_VDD_IO</text>
<text x="127.7" y="75.2">1</text>
<text x="127.7" y="76.8">5</text>
<text x="161.2" y="75.2">23</text>
<text x="126.9" y="80">15</text>
<text x="126.9" y="81.6">18</text>
<text x="161.2" y="78.4">22</text>
<text x="161.2" y="83.2">20</text>
<text x="180.5" y="83.2">1</text>
<text x="188.4" y="83.2">2</text>
<text x="126.9" y="84.8">17</text>
<text x="126.9" y="86.4">24</text>
<text x="126.9" y="88">29</text>
<text x="161.2" y="86.4">19</text>
<text x="180.5" y="86.4">1</text>
<text x="188.4" y="86.4">2</text>
<text x="161.2" y="94.4">11</text>
<text x="161.2" y="91.2">10</text>
<text x="180.5" y="91.2">1</text>
<text x="180.5" y="94.4">1</text>
<text x="188.4" y="91.2">2</text>
<text x="188.4" y="94.4">2</text>
<text x="126.9" y="99.2">31</text>
<text x="161.2" y="99.2">13</text>
<text x="180.5" y="99.2">1</text>
<text x="188.4" y="99.2">2</text>
<text x="126.9" y="102.4">32</text>
<text x="161.2" y="107.2">3</text>
<text x="161.2" y="102.4">14</text>
<text x="180.5" y="107.2">1</text>
<text x="180.5" y="102.4">1</text>
<text x="188.4" y="107.2">2</text>
<text x="188.4" y="102.4">2</text>
<text x="126.9" y="108.8">16</text>
<text x="161.1" y="110.4">4</text>
<text x="180.5" y="110.4">1</text>
<text x="188.4" y="110.4">2</text>
<text x="238.6" y="113.4">+3.3V_RUN</text>
<text x="67" y="118.4">2</text>
<text x="71.5" y="118.4">1</text>
<text x="126.9" y="115.2">25</text>
<text x="161.1" y="116.8">6</text>
<text x="177.7" y="118.2">@R43</text>
<text x="180.5" y="116.8">1</text>
<text x="188.4" y="116.8">2</text>
<text x="243.2" y="117.3" transform="rotate(-90 243.2 117.3)">1</text>
<text x="78.4" y="120.5" transform="rotate(-90 78.4 120.5)">1</text>
<text x="126.9" y="124.8">28</text>
<text x="161.2" y="120">7</text>
<text x="177.7" y="121.4">@R39</text>
<text x="180.5" y="120">1</text>
<text x="188.4" y="120">2</text>
<text x="243.2" y="125.2" transform="rotate(-90 243.2 125.2)">2</text>
<text x="67" y="128">2</text>
<text x="71.5" y="128">1</text>
<text x="78.4" y="126.8" transform="rotate(-90 78.4 126.8)">2</text>
<text x="86.1" y="128">1</text>
<text x="94" y="128">2</text>
<text x="126.9" y="128">27</text>
<text x="161.2" y="131.2">2</text>
<text x="255.8" y="129.6">1</text>
<text x="263.5" y="129.6">2</text>
<text x="103.8" y="136">1</text>
<text x="111.6" y="136">2</text>
<text x="126.9" y="136">30</text>
<text x="161.2" y="134.4">9</text>
<text x="161.2" y="136">12</text>
<text x="161.2" y="137.6">21</text>
<text x="161.2" y="132.8">8</text>
<text x="238.2" y="136">2</text>
<text x="243.2" y="133.3" transform="rotate(-90 243.2 133.3)">1</text>
<text x="161.1" y="139.2">26</text>
<text x="161.2" y="140.9">33</text>
<text x="243.2" y="139.6" transform="rotate(-90 243.2 139.6)">3</text>
<text x="42.3" y="149.9">+1.05V_RUN</text>
<text x="241.7" y="148.6">+3.3V_RUN</text>
<text x="46.4" y="154.2" transform="rotate(-90 46.4 154.2)">1</text>
<text x="238.5" y="153.9">1</text>
<text x="46.4" y="162" transform="rotate(-90 46.4 162)">2</text>
<text x="48" y="156.6">@R41</text>
<text x="230.4" y="156.6">@C1392</text>
<text x="238.5" y="159.4">2</text>
<text x="244.8" y="159" transform="rotate(-90 244.8 159)">5</text>
<text x="248" y="159" transform="rotate(-90 248 159)">1</text>
<text x="262.5" y="159.8">@R372</text>
<text x="241.4" y="163.2">2</text>
<text x="252.4" y="163.2">4</text>
<text x="262.2" y="163.2">1</text>
<text x="270" y="163.2">2</text>
<text x="46.4" y="168.6" transform="rotate(-90 46.4 168.6)">1</text>
<text x="244.8" y="168.3" transform="rotate(-90 244.8 168.3)">3</text>
<text x="46.4" y="176.4" transform="rotate(-90 46.4 176.4)">2</text>
<text x="139.3" y="196.5">PROPRIETARY NOTE: THIS SHEET OF ENGINEERING DRAWING AND SPECIFICATIONS CONTAINS CONFIDENTIAL</text>
<text x="228.9" y="196.6">Title</text>
<text x="139.2" y="199.6">BE TRANSFERRED OR COPIED WITHOUT THE EXPRESS WRITTEN AUTHORIZATION OF DELL. IN ADDITION,</text>
<text x="139.2" y="202.7">PARTY WITHOUT DELL'S EXPRESS WRITTEN CONSENT.</text>
<text x="139.3" y="198">TRADE SECRET AND OTHER PROPRIETARY INFORMATION OF DELL INC. (&quot;DELL&quot;) THIS DOCUMENT MAY NOT</text>
<text x="139.3" y="201.2">NEITHER THIS SHEET NOR THE INFORMATION IT CONTAINS WAY BE USED BY OR DISCLOSED TO ANY THIRD</text>
<text x="228.9" y="201.4">Size</text>
<text x="235.3" y="201.4">Document Number</text>
<text x="281.7" y="201.4">Rev</text>
<text x="283.3" y="203">A00</text>
<text x="228.9" y="206.2">Date:</text>
<text x="235.1" y="206.1">Wednesday, January 20, 2010</text>
<text x="260.9" y="206.2">Sheet</text>
<text x="267.7" y="206.1">6</text>
<text x="273.7" y="206.2">of</text>
<text x="279.8" y="206.1">66</text>
</g>
<g font-size="1.4" fill="#ed2024">
<text x="242" y="26.9">H_STP_CPU#</text>
<text x="242" y="33.3">CLKREF</text>
<text x="165.2" y="82.9">BUF_BCLK</text>
<text x="195.6" y="82.9">CLK_BUF_BCLK</text>
<text x="211.6" y="83.8">CLK_BUF_BCLK</text>
<text x="223.9" y="83.8">16</text>
<text x="165.2" y="86.1">BUF_BCLK#</text>
<text x="195.6" y="86.1">CLK_BUF_BCLK#</text>
<text x="211.6" y="87">CLK_BUF_BCLK#</text>
<text x="224.7" y="87">16</text>
<text x="165.2" y="90.9">BUF_CKSSCD</text>
<text x="165.2" y="94.1">BUF_CKSSCD#</text>
<text x="195.6" y="94.1">CLK_BUF_CKSSCD#</text>
<text x="195.6" y="90.9">CLK_BUF_CKSSCD</text>
<text x="213" y="94.7">CLK_BUF_CKSSCD#</text>
<text x="213" y="91.5">CLK_BUF_CKSSCD</text>
<text x="227.7" y="91.5">16</text>
<text x="228.6" y="94.7">16</text>
<text x="80.6" y="99.8">40 CKG_FFS_SMBDAT</text>
<text x="165.2" y="98.9">BUF_DMI</text>
<text x="195.6" y="98.9">CLK_BUF_DMI</text>
<text x="213" y="99.5">CLK_BUF_DMI</text>
<text x="224.2" y="99.5">16</text>
<text x="81.3" y="103">40 CKG_FFS_SMBCLK</text>
<text x="165.2" y="102.1">BUF_DMI#</text>
<text x="166.8" y="106.9">DOT96</text>
<text x="195.6" y="106.9">CLK_BUF_DOT96</text>
<text x="195.6" y="102.1">CLK_BUF_DMI#</text>
<text x="212.2" y="102.7">CLK_BUF_DMI#</text>
<text x="212.7" y="107.8">CLK_BUF_DOT96</text>
<text x="224.2" y="102.7">16</text>
<text x="225.8" y="107.8">16</text>
<text x="112.4" y="108.6">H_STP_CPU#</text>
<text x="166.8" y="110.1">DOT96#</text>
<text x="195.6" y="110.1">CLK_BUF_DOT96#</text>
<text x="211.9" y="111">CLK_BUF_DOT96#</text>
<text x="225.9" y="111">16</text>
<text x="112.4" y="114.9">CLK_PWRGD</text>
<text x="166.8" y="119.7">CLK_NVSS</text>
<text x="166.8" y="116.5">CLK_NV</text>
<text x="195.6" y="119.7">CLK_NVSS_27M</text>
<text x="195.6" y="116.5">CLK_NV_27M</text>
<text x="212.1" y="117.4">CLK_NV_27M</text>
<text x="222.4" y="117.4">53</text>
<text x="112.4" y="124.5">CLK_XTAL_IN</text>
<text x="212.1" y="120.6">CLK_NVSS_27M 53</text>
<text x="112.4" y="127.7">CLK_XTAL_OUT</text>
<text x="269.2" y="129.3">CLK_PWRGD</text>
<text x="67.1" y="136.6">16 CLK_PCH_14M</text>
<text x="85.2" y="135.7">CLK_PCH_14M</text>
<text x="115.6" y="135.7">CLKREF</text>
<text x="195.3" y="136.6">49</text>
<text x="200.7" y="136.6">CLK_EN#</text>
<text x="30.6" y="164.5">CLKREF</text>
</g>
<g font-size="1.4" fill="#1d437e">
<text x="130.4" y="76">VDD_DOT</text>
<text x="130.4" y="77.5">VDD_27</text>
<text x="154.6" y="76">CPU_0</text>
<text x="130.4" y="80.7">VDDSRC_IO</text>
<text x="130.4" y="82.3">VDDCPU_IO</text>
<text x="153.8" y="79.1">CPU_0#</text>
<text x="154.6" y="83.9">CPU_1</text>
<text x="130.4" y="85.6">VDDSRC_3.3</text>
<text x="130.4" y="87.1">VDDCPU_3.3</text>
<text x="130.4" y="88.7">VDDREF_3.3</text>
<text x="153.8" y="87.1">CPU_1#</text>
<text x="149.6" y="95.1">SRC_1/SATA#</text>
<text x="150.4" y="91.9">SRC_1/SATA</text>
<text x="130.4" y="99.9">SDA</text>
<text x="154.6" y="99.9">SRC_2</text>
<text x="130.4" y="103.1">SCL</text>
<text x="153.8" y="103.1">SRC_2#</text>
<text x="153.8" y="108">DOT_96</text>
<text x="130.4" y="109.5">CPU_STOP#</text>
<text x="153" y="111.1">DOT_96#</text>
<text x="130.4" y="116">CKPWRGD/PD#</text>
<text x="154.7" y="117.5">27MHz</text>
<text x="130.4" y="125.6">XTAL_IN</text>
<text x="151.9" y="120.7">27MHz_SS</text>
<text x="130.4" y="128.7">XTAL_OUT</text>
<text x="152.5" y="131.9">VSS_DOT</text>
<text x="130.4" y="136.7">REF_0/CPU_SEL</text>
<text x="151.7" y="135.1">VSS_SATA</text>
<text x="152.4" y="136.7">VSS_SRC</text>
<text x="153.9" y="133.6">VSS_27</text>
<text x="152.4" y="138.3">VSS_CPU</text>
<text x="152.6" y="140">VSS_REF</text>
<text x="157.3" y="141.6">EP</text>
<text x="245.6" y="161.8" transform="rotate(-90 245.6 161.8)">P</text>
<text x="244.1" y="163.9">A</text>
<text x="245.6" y="165.6" transform="rotate(-90 245.6 165.6)">G</text>
<text x="248.7" y="163" transform="rotate(-90 248.7 163)">NC</text>
<text x="249.6" y="163.9">Y</text>
</g>
<g font-size="1.4" fill="#3953a4">
<text x="238.5" y="137.4">G</text>
<text x="243.6" y="133.6">D</text>
<text x="243.6" y="139.2">S</text>
</g>
<g font-size="1.1" fill="#231f20">
<text x="30.1" y="1.2">5</text>
<text x="87.1" y="1.2">4</text>
<text x="144.1" y="1.2">3</text>
<text x="201" y="1.2">2</text>
<text x="258" y="1.2">1</text>
<text x=".5" y="28.2">D</text>
<text x="287" y="28.2">D</text>
<text x=".5" y="79.4">C</text>
<text x="287" y="79.4">C</text>
<text x=".5" y="130.6">B</text>
<text x="287" y="130.6">B</text>
<text x=".5" y="181.8">A</text>
<text x="287" y="181.8">A</text>
<text x="30.1" y="207.6">5</text>
<text x="87.1" y="207.6">4</text>
<text x="144.1" y="207.6">3</text>
<text x="201" y="207.6">2</text>
<text x="258" y="207.6">1</text>
</g>
</svg>
